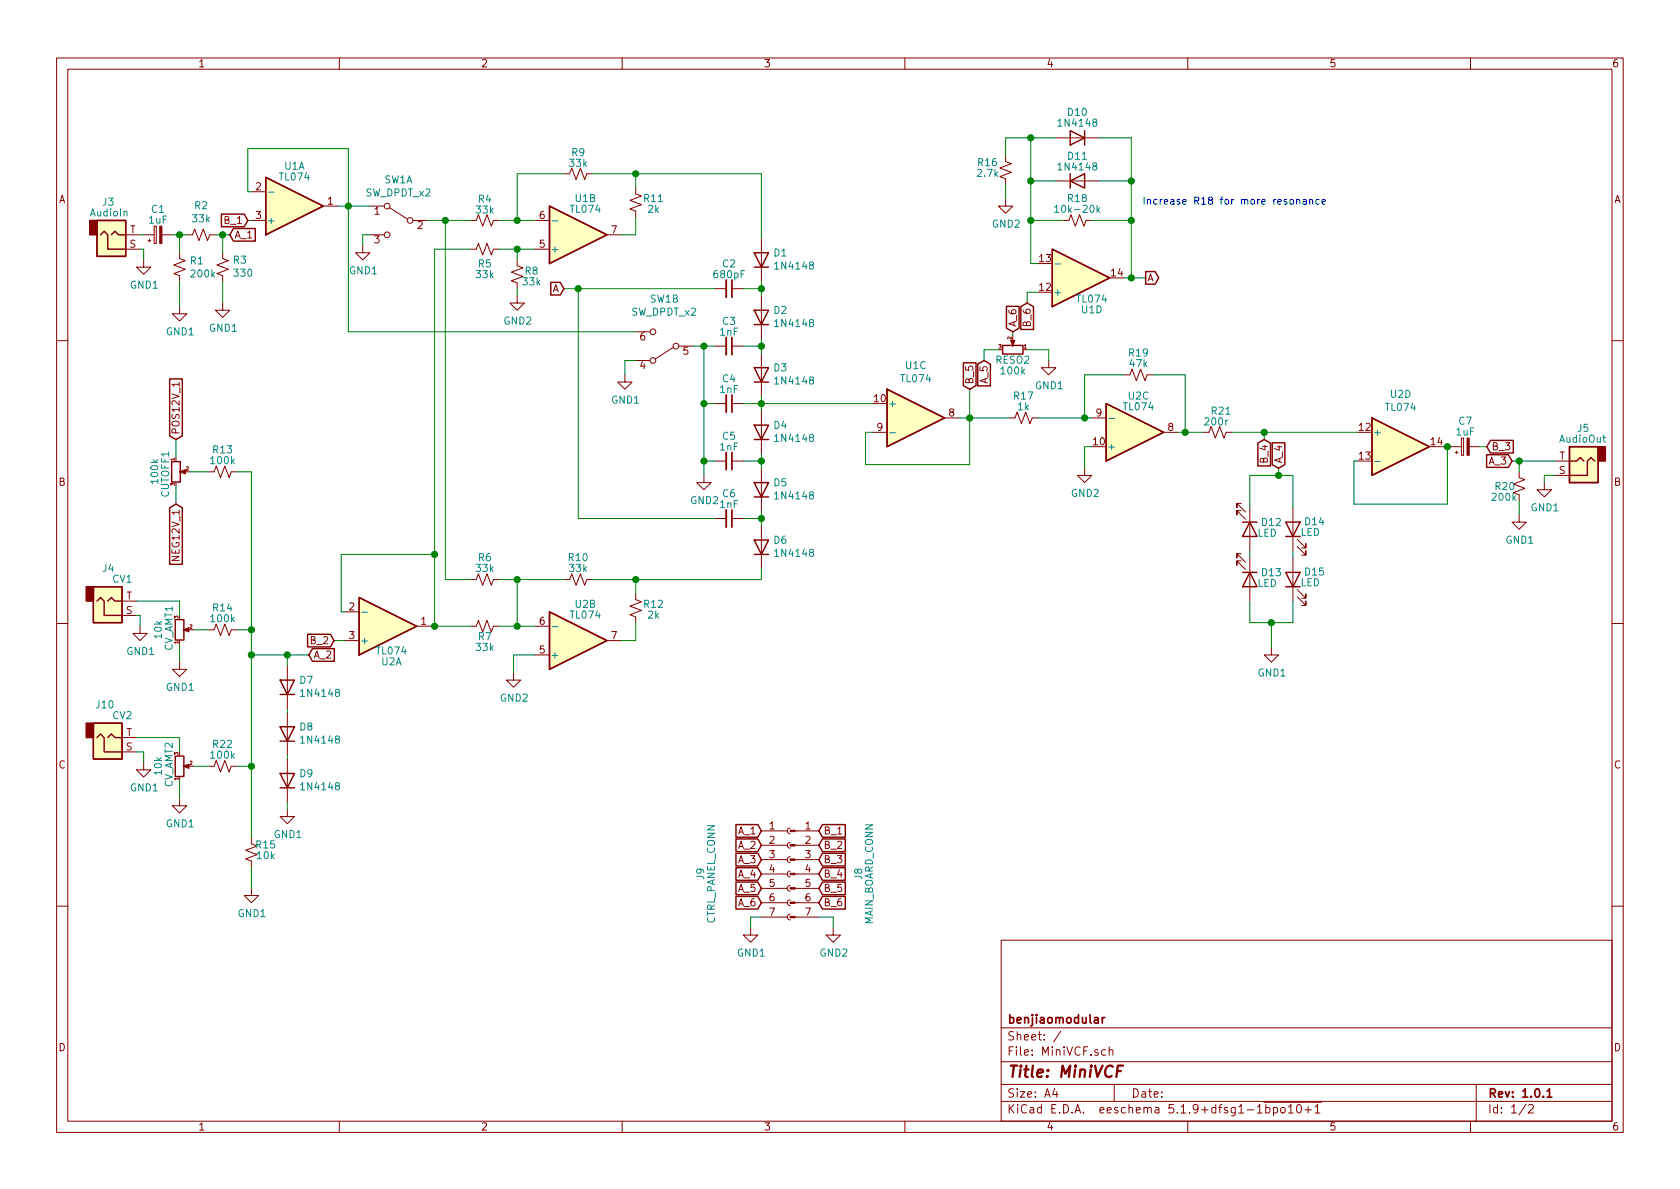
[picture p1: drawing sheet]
<svg xmlns="http://www.w3.org/2000/svg" width="297mm" height="210mm" viewBox="0 0 297 210" stroke-linecap="round" stroke-linejoin="round" font-family="sans-serif">
<g fill="none" stroke="#840000" stroke-width=".18">
<path d="M10 10.3h277v189.9h-277zM12 12.2h273v186.1h-273zM60 10.3v1.9M110 10.3v1.9M160 10.3v1.9M210 10.3v1.9M260 10.3v1.9M27.3 40h.3v3h-.3zM44.4 39h2.6M44.4 33.9h2.6M57.1 36.4h2.6M65.4 36.4h2.5"/>
<path d="M68.8 36.7l3.2 2M73 39h2.6M83.2 39h1l.4-1 .7 2 .8-2 .8 2 .3-1h1.1M94.6 39h2.6M99.7 30.7h1l.4-1 .8 2 .7-2 .8 2 .4-1h1M112.4 33.3v1l1 .4-2 .7 2 .8-2 .8 1 .3v1M177.8 35.2v1.2h1.3l-1.3 1.3-1.3-1.3h1.3M177.8 27.6v1l1 .4-2 .7 2 .8-2 .7 1 .4v1M186.7 24.4h7.6M186.7 32h7.6M188 39h1l.4-1 .7 2 .8-2 .7 2 .4-1h1M22.2 44.1h2.6"/>
<path d="M22.2 41.5h2.6M25.4 46v1.2h1.3l-1.3 1.3-1.3-1.3h1.3M25.4 41.5h1.9M26.2 42.5h.5M26.4 42.3v.5M28.6 41.5h1.9M31.7 44.7v1l1.1 .4-2.1 .8 2.1 .7-2.1 .8 1 .4v1M31.7 54.2v1.3h1.3l-1.3 1.3-1.2-1.3h1.2M33 41.5h1l.4-1 .8 2 .7-2 .8 2 .4-1h1M39.4 53.6v1.3h1.2l-1.2 1.2-1.3-1.2h1.3M39.4 44.7v1l1 .4-2 .8 2 .7-2 .8 1 .4v1M64.1 43.4v1.3h1.3l-1.3 1.3-1.2-1.3h1.2"/>
<path d="M65.4 41.5h2.5M83.2 44.1h1l.4-1.1 .7 2.1 .8-2.1 .8 2.1 .3-1h1.1M91.4 52.3v1.3h1.3l-1.3 1.3-1.2-1.3h1.2M91.4 46v1l1.1 .4-2.1 .7 2.1 .8-2.1 .8 1 .3v1M94.6 44.1h2.6M107.3 41.5h2.6M112.4 58.7h2.5M126.4 51h2M129.4 51h2M134.6 42.2v7.6M134.6 52.3v7.6M10 60.2h2"/>
<path d="M31.7 67.6v.7M110.5 66.3v1.3h1.3l-1.3 1.2-1.3-1.2h1.3M112.4 63.7h2.5M119 61.5l-3.2 2M120 61.2h2.6M126.4 61.2h2M126.4 71.4h2M129.4 61.2h2M129.4 71.4h2M134.6 62.5v7.6M134.6 72.6v7.7M154.3 76.4h2.5"/>
<path d="M167 73.9h2.5M178.4 73.9h1.1l.3-1 .8 2 .8-2 .7 2 .4-1h1M185.4 63.7v1.3h1.3l-1.3 1.3-1.3-1.3h1.3M193 73.9h2.6M198.8 66.3h1l.4-1 .7 2 .8-2 .7 2 .4-1h1M205.7 76.4h2.6M212.7 76.4h1l.4-1 .8 2.1 .7-2.1 .8 2.1 .4-1.1h1M256.5 79h1.9M257.6 79.8v.5M258.4 77.5h.4v3h-.4zM259.8 79h1.8M285 60.2h2"/>
<path d="M36.8 83.4h1l.4-1 .8 2 .8-2 .7 2 .4-1h1M124.5 84.1v1.2h1.2l-1.2 1.3-1.3-1.3h1.3M126.4 81.5h2M126.4 91.7h2M129.4 81.5h2M129.4 91.7h2M134.6 82.8v7.6M134.6 93v7.6M191.8 82.8v1.3h1.2l-1.2 1.2-1.3-1.2h1.3M219.5 89h-.8v.8v-.8l1.5 1.5M219.5 90.3h-.8v.8v-.8l1.5 1.5M219.5 97.9h-.8v.8v-.8l1.5 1.5"/>
<path d="M219.5 99.2h-.8v.7v-.7l1.5 1.5M221 89.8v7.6M221 98.7v7.6M228.6 89.8v7.6M228.6 98.7v7.6M229.4 96.6l1.5 1.6v-.8v.8h-.8M229.4 95.4l1.5 1.5v-.8v.8h-.8M257.3 80h.5M268.6 91.1v1.2h1.3l-1.3 1.3-1.3-1.3h1.3M268.6 83.4v1l1 .4-2 .8 2 .8-2 .7 1 .4v1M273 85.3v1.3h1.3l-1.3 1.3-1.2-1.3h1.2M275 84.1h2.5"/>
<path d="M275 81.5h2.5M10 110.3h2M21.6 108.8h2.5M21.6 106.3h2.5M24.8 110.7v1.3h1.2l-1.2 1.3-1.3-1.3h1.3M31.7 117.1v1.3h1.3l-1.3 1.2-1.2-1.2h1.2M36.8 111.4h1l.4-1 .8 2 .8-2 .7 2 .4-1h1M50.8 117.7v7.6M61 113.3h2.5M61 108.2h2.5M73.7 110.7h2.5M83.2 102.5h1l.4-1 .7 2 .8-2 .8 2 .3-1h1.1"/>
<path d="M83.2 110.7h1l.4-1 .7 2.1 .8-2.1 .8 2.1 .3-1.1h1.1M90.8 119v1.3h1.3l-1.3 1.2-1.3-1.2h1.3M94.6 115.8h2.6M94.6 110.7h2.6M99.7 102.5h1l.4-1 .8 2 .7-2 .8 2 .4-1h1M107.3 113.3h2.6M112.4 105v1l1 .4-2 .8 2 .7-2 .8 1 .4v1M224.8 114.5v1.3h1.3l-1.3 1.3-1.3-1.3h1.3M229.4 105.5l1.5 1.6v-.8v.8h-.8M229.4 104.3l1.5 1.5v-.8v.8h-.8M285 110.3h2M21.6 133h2.5"/>
<path d="M21.6 130.4h2.5M25.4 134.9v1.2h1.3l-1.3 1.3-1.3-1.3h1.3M36.8 135.5h1l.4-1 .8 2 .8-2 .7 2 .4-1h1M50.8 126v7.6M50.8 134.2v7.7M31.7 141.2v1.3h1.3l-1.3 1.3-1.2-1.3h1.2M44.4 157.1v1.3h1.3l-1.3 1.2-1.2-1.2h1.2M44.4 148.2v1l1.1 .4-2.1 .8 2.1 .7-2.1 .8 1 .4v1M50.8 143.1v1.3h1.3l-1.3 1.3-1.3-1.3h1.3M134.6 159.6h4.6M134.6 157.1h4.6M134.6 154.6h4.6"/>
<path d="M134.6 152h4.6M134.6 149.5h4.6M134.6 146.9h4.6M139.7 159.1l-.3 .1-.2 .4 .1 .3 .4 .2M139.7 156.6l-.3 .1-.2 .3 .1 .4 .4 .2M139.7 154l-.3 .1-.2 .4 .1 .4 .4 .2M139.7 151.5l-.3 .1-.2 .3 .1 .4 .4 .2M139.7 149l-.3 .1-.2 .3 .1 .4 .4 .2M139.7 146.4l-.3 .1-.2 .4 .1 .3 .4 .2M140.6 159.6h4.2M140.6 157.1h4.2M140.6 154.6h4.2"/>
<path d="M140.6 152h4.2M140.6 149.5h4.2M140.6 146.9h4.2M10 160.2h2M132.7 164.1v1.2h1.3l-1.3 1.3-1.3-1.3h1.3M134.6 162.2h4.6M139.7 161.7l-.3 .1-.2 .3 .1 .4 .4 .2M140.6 162.2h4.2M147.3 164.1v1.2h1.3l-1.3 1.3-1.3-1.3h1.3M177 166.3h108v32h-108zM285 160.2h2M60 198.3v1.9"/>
<path d="M110 198.3v1.9M160 198.3v1.9M177 194.8h108M177 191.8h108M177 187.8h108M177 181.8h108M186.5 192.5l-.4 1h1M186.8 193v1M187.6 182.3l-1.3 2M195.5 185.7l-.5-.1-.2 .3v.6l.2 .1 .5-.1M196.1 185.7h.1a.37 .37 0 0 1 .6 .1v.8M196.1 185.1v1.5"/>
<path d="M197 191.8v3M210 198.3v1.9M222.3 196.8h.9M223.4 194.9h10.3M223.8 195.9l.4-.1 .3 .3v.6l-.3 .1-.4-.1M223.8 195.3v1.5M225.2 195.9l.4-.1 .3 .3-.1 .6-.2 .1-.4-.1M225.2 195.8v1.5M226.5 196l.2-.2 .5 .2v.5l-.1 .2-.4 .1-.2-.1zM227.8 195.8l.4-.5v1.5M227.8 196.8h.9M229.4 195.4l.2-.1a.8 .8 0 0 1 .5 .8 .8 .8 0 0 1-.5 .7 1 1 0 0 1-.2-1.4z"/>
<path d="M230.7 196.3h1.2M231.3 195.7v1.1M232.5 195.8l.4-.5v1.5M232.5 196.8h.9M260 198.3v1.9M261 191.8v6.5M269.8 195.2l-1.2 2M270.3 195.5l.2-.2h.3l.3 .5-.9 1h.9"/>
<circle cx="68.5" cy="36.4" r=".51"/>
<circle cx="72.5" cy="39" r=".51"/>
<circle cx="68.5" cy="41.5" r=".51"/>
<circle cx="115.4" cy="58.7" r=".51"/>
<circle cx="115.4" cy="63.7" r=".51"/>
<circle cx="119.5" cy="61.2" r=".51"/>
</g>
<path d="M129.4 49.5v3.1M129.4 59.7v3M129.4 69.8v3.1M129.4 80v3.1M129.4 90.2v3M194.9 179.9v1M195.3 179.9l-.3 .1-.1 .2M273.5 193l.5-.5v1.5M273.5 194h.9" fill="none" stroke="#840000" stroke-width=".3"/>
<path d="M197.5 189.4h.7M198.6 188.4h-1l-.2 2" fill="none" stroke="#840000" stroke-width=".41"/>
<g fill="none" stroke="#840000" stroke-width=".25">
<path d="M17.1 39h5.1v6.3h-5.1zM39.1 37.9h4.1l.6 1.1-.6 1.1h-4.1zM47 31.4l10.1 5-10.1 5.1zM97.2 36.4l10.1 5.1-10.1 5.1zM189.2 23.1l2.6 1.3-2.6 1.2zM189.2 32l2.6-1.3v2.6zM189.2 30.7v2.6M191.8 23.1v2.5M17.8 41.5l.6-.6 .6 .6v2.6h3.2M19.7 41.5l.6-.6 .7 .6h1.2M41.3 40.4h3.8v2.2h-3.8l-.7-1.1zM97.4 49.9h1.7l.6 1.1-.6 1.2h-1.7z"/>
<path d="M133.3 54.9h2.6l-1.3 2.5zM133.3 44.7h2.6l-1.3 2.5zM133.3 57.4h2.6M133.3 47.2h2.6M178 54.2h2.2v3.8l-1.1 .7-1.1-.7zM180.5 54.2l1.1-.6 1.1 .6v4.1h-2.2zM186.1 44.1l10.1 5-10.1 5.1zM202.6 48h1.6l.7 1.1-.7 1.2h-1.6zM30 67h2.2v10.1l-1.1 .6-1.1-.6zM133.3 65h2.6l-1.3 2.6zM133.3 75.2h2.6l-1.3 2.5zM133.3 67.6h2.6"/>
<path d="M133.3 77.7h2.6M156.8 68.8l10.2 5.1-10.2 5.1zM170.3 64.2h2.3v4l-1.2 .6-1.1-.6zM172.9 64.4l1.1-.7 1.1 .7v3.8h-2.2zM177.3 61.1h3.6v1.5h-3.6zM195.6 71.4l10.1 5-10.1 5.1zM222.4 78.4l1.1-.7 1.1 .7v4h-2.2zM224.9 78.3h2.3v3.9l-1.1 .6-1.2-.6zM242.6 73.9l10.1 5.1-10.1 5.1zM263.5 77.9h4.1v2.2h-4.1l-.6-1.1zM277.5 79h5.1v6.3h-5.1zM30 89.8l1.1-.7 1.1 .7v10h-2.2z"/>
<path d="M30.4 81.6h1.5v3.6h-1.5zM133.3 85.3h2.6l-1.3 2.6zM133.3 95.5h2.6l-1.3 2.5zM133.3 87.9h2.6M133.3 98h2.6M219.7 92.3h2.5M221 92.3l1.2 2.6h-2.5zM227.3 92.3h2.6l-1.3 2.6zM227.3 94.9h2.6M262.8 80.4h3.9l.6 1.1-.6 1.1h-3.9zM277.5 81.5h1.3l.6-.6 .6 .6M281.9 81.5l-.6-.6-.6 .6v2.6h-3.2"/>
<path d="M16.5 103.8h5.1v6.3h-5.1zM17.1 106.3l.7-.6 .6 .6v2.5h3.2M19 106.3l.7-.6 .6 .6h1.3M31 109.6h1.5v3.6h-1.5zM54.4 112.2h4l.7 1.1-.7 1.1h-4zM55.2 114.7h3.9v2.2h-3.9l-.6-1.1zM63.5 105.7l10.2 5-10.2 5.1zM97.2 108.2l10.1 5.1-10.1 5.1zM219.7 101.2h2.5M221 101.2l1.2 2.6h-2.5zM227.3 101.2h2.6l-1.3 2.6zM227.3 103.8h2.6"/>
<path d="M16.5 127.9h5.1v6.3h-5.1zM17.1 130.4l.7-.6 .6 .6v2.6h3.2M19 130.4l.7-.6 .6 .6h1.3M31 133.7h1.5v3.6h-1.5zM49.5 136.8h2.6l-1.3 2.5zM49.5 128.5h2.6l-1.3 2.6zM49.5 120.3h2.6l-1.3 2.5zM49.5 139.3h2.6M49.5 131.1h2.6M49.5 122.8h2.6M130.1 145.8h3.9l.6 1.1-.6 1.2h-3.9zM130.1 148.4h3.9l.6 1.1-.6 1.1h-3.9z"/>
<path d="M130.1 150.9h3.9l.6 1.1-.6 1.1h-3.9zM130.1 153.4h3.9l.6 1.2-.6 1.1h-3.9zM130.1 158.5h3.9l.6 1.1-.6 1.2h-3.9zM130.1 156h3.9l.6 1.1-.6 1.1h-3.9zM145.4 145.8h4.1v2.3h-4.1l-.6-1.2zM145.4 158.5h4.1v2.3h-4.1l-.6-1.2zM145.4 156h4.1v2.2h-4.1l-.6-1.1zM145.4 153.4h4.1v2.3h-4.1l-.6-1.1zM145.4 150.9h4.1v2.2h-4.1l-.6-1.1zM145.4 148.4h4.1v2.2h-4.1l-.6-1.1z"/>
</g>
<g fill="#840000" stroke="#840000" stroke-width=".18">
<path d="M32.4 111.4l1-.4v.8l-1-.4h.2z"/>
<path d="M28.2 40h.4v3h-.4z"/>
<path d="M32.4 135.5l1-.4v.8l-1-.4h.2z"/>
<path d="M31.7 83.4l1.1-.3v.7l-1.1-.4h.3z"/>
<path d="M139.7 162h.9v.3h-.9z"/>
<path d="M139.7 159.5h.9v.3h-.9z"/>
<path d="M139.7 157h.9v.2h-.9z"/>
<path d="M139.7 154.4h.9v.3h-.9z"/>
<path d="M139.7 151.9h.9v.2h-.9z"/>
<path d="M139.7 149.3h.9v.3h-.9z"/>
<path d="M139.7 146.8h.9v.3h-.9z"/>
<path d="M259.4 77.5h.4v3h-.4z"/>
<path d="M178.7 60.2h.8l-.4 1v-.2v.2z"/>
</g>
<g fill="#ffffc2" stroke="#ffffc2" stroke-width=".18">
<path d="M17.1 39h5.1v6.3h-5.1z"/>
<path d="M16.5 127.9h5.1v6.3h-5.1z"/>
<path d="M47 31.4l10.1 5-10.1 5.1z"/>
<path d="M16.5 103.8h5.1v6.3h-5.1z"/>
<path d="M277.5 79h5.1v6.3h-5.1z"/>
<path d="M156.8 68.8l10.2 5.1-10.2 5.1z"/>
<path d="M97.2 108.2l10.1 5.1-10.1 5.1z"/>
<path d="M186.1 44.1l10.1 5-10.1 5.1z"/>
<path d="M195.6 71.4l10.1 5-10.1 5.1z"/>
<path d="M242.6 73.9l10.1 5.1-10.1 5.1z"/>
<path d="M63.5 105.7l10.2 5-10.2 5.1z"/>
<path d="M97.2 36.4l10.1 5.1-10.1 5.1z"/>
</g>
<g fill="#840000" stroke="#840000" stroke-width=".25">
<path d="M15.9 39h1.2v2.5h-1.2z"/>
<path d="M15.2 127.9h1.3v2.5h-1.3z"/>
<path d="M15.2 103.8h1.3v2.5h-1.3z"/>
<path d="M282.6 79h1.2v2.5h-1.2z"/>
</g>
<g fill="none" stroke="#008484" stroke-width=".18">
<path d="M47.5 34h1M97.6 39.1h1M186.5 36.6l.3-.3v1.3M186.5 37.6h.7M194.1 37.1l.4 .5M194.5 36.7l-.5 .5M186.5 46.7h1M157.3 76.5h1M196.1 74h1M283.4 77.4h.5M283.6 76.9v1.1l.3 .2M243.1 81.6h.9"/>
<path d="M64 108.3h1M97.6 110.8h1"/>
</g>
<path d="M128.4 49.5v3.1M128.4 59.7v3M128.4 69.8v3.1M128.4 80v3.1M128.4 90.2v3" fill="none" stroke="#840000" stroke-width=".33"/>
<g fill="none" stroke="#008400" stroke-width=".18">
<path d="M43.8 39h.6M44.4 33.9h-.6v-7.6h17.8v32.4h50.8M59.7 36.4h5.7M75.6 39h7.6M78.7 39v63.5h4.5M88.3 39h6.3M99.7 30.7h-8.3v8.3M104.8 30.7h29.8v11.5M112.4 38.3v3.2h-2.5M112.4 30.7v2.6M177.8 32.6v2.6M182.2 39h5.8"/>
<path d="M182.2 32h4.5M182.2 24.4v22.2h1.3M186.7 24.4h-8.9v3.2M193 39h7M194.3 24.4h5.7v24.7M194.3 32h5.7M24.8 41.5h.6M24.8 44.1h.6v1.9M30.5 41.5h2.5M31.7 41.5v3.2M31.7 49.8v4.4M38.1 41.5h2.5"/>
<path d="M39.4 41.5v3.2M39.4 49.8v3.8M65.4 41.5h-1.3v1.9M83.2 44.1h-6.4v66.6M88.3 44.1h6.3M91.4 44.1v1.9M91.4 51v1.3M99.7 51h26.7M102.2 51v40.7h24.2M131.4 51h3.2M134.6 49.8v2.5M134.6 59.9v2.6"/>
<path d="M179.1 58.7v.6M183.5 51.7h-1.9v1.9M198.8 49.1h3.8M31.1 77.7v3.2M112.4 63.7h-1.9v2.6M122.6 61.2h3.8M124.5 71.4h1.9M124.5 61.2v22.9M131.4 61.2h3.2M131.4 71.4h22.9M134.6 70.1v2.5M169.5 73.9h8.9"/>
<path d="M171.4 68.8v13.4h-18.4v-5.8h1.3M176.5 61.8h-2.5v1.9M181.6 61.8h3.8v1.9M183.5 73.9h9.5M193 79h-1.2v3.8M198.8 66.3h-7v7.6M203.8 66.3h5.7v10.1M208.3 76.4h4.4M217.8 76.4h22.2M223.5 76.4v1.3M255.3 79h1.2M255.9 79v10.1h-16.5v-7.6h.6"/>
<path d="M261.6 79h1.3M31.1 86v3.1M33.7 83.4h3.1M41.9 83.4h2.5v64.8M76.8 98h-16.5v10.2h.7M124.5 81.5h1.9M131.4 81.5h3.2M131.4 91.7h3.2M134.6 80.3v2.5M134.6 90.4v2.6M221 89.8v-5.7h7.6v5.7M221 97.4v1.3"/>
<path d="M226.1 82.8v1.3M228.6 97.4v1.3M267.3 81.5h7.7M268.6 81.5v1.9M268.6 88.5v2.6M275 84.1h-2v1.2M24.1 108.8h.7v1.9M24.1 106.3h7.6v2.5M31.7 113.9v3.2M34.3 111.4h2.5M41.9 111.4h2.5M44.4 115.8h10.2"/>
<path d="M50.8 115.8v1.9M59.1 113.3h1.9M76.2 110.7h7M88.3 110.7h6.3M88.3 102.5h11.4M91.4 102.5v8.2M94.6 115.8h-3.8v3.2M112.4 110.1v3.2h-2.5M112.4 102.5v2.5M134.6 100.6v1.9h-29.8M221 106.3v3.8h7.6v-3.8M224.8 110.1v4.4"/>
<path d="M24.1 133h1.3v1.9M24.1 130.4h7.6v2.6M31.7 138v3.2M34.3 135.5h2.5M41.9 135.5h2.5M50.8 125.3v.7M50.8 133.6v.6M44.4 153.3v3.8M50.8 141.9v1.2M134.6 162.2h-1.9v1.9M144.8 162.2h2.5v1.9"/>
</g>
<path d="M229.3 35.4l.1-.1h.3l.1 .8M229.3 35.3v.8M230.4 35.3h.5l.1 .8M231 35.6h-.5l-.1 .2 .1 .3h.5M231.6 35.4l.1-.1h.4v.8M231.6 35.3v.8M233.2 35.3h-.3l-.2 .2 .1 .6h.4M233.8 35.7l.5-.1v-.3h-.4l-.1 .2v.6h.5" fill="none" stroke="#0000c2" stroke-width=".18"/>
<g fill="#008400" stroke="#008400" stroke-width=".25">
<circle cx="124.5" cy="61.2" r=".51"/>
<circle cx="182.2" cy="39" r=".51"/>
<circle cx="191.8" cy="73.9" r=".51"/>
<circle cx="76.8" cy="98" r=".51"/>
<circle cx="224.8" cy="110.1" r=".51"/>
<circle cx="200" cy="49.1" r=".51"/>
<circle cx="61.6" cy="36.4" r=".51"/>
<circle cx="91.4" cy="110.7" r=".51"/>
<circle cx="91.4" cy="44.1" r=".51"/>
<circle cx="255.9" cy="79" r=".51"/>
<circle cx="200" cy="39" r=".51"/>
<circle cx="44.5" cy="111.4" r=".51"/>
<circle cx="268.6" cy="81.5" r=".51"/>
<circle cx="182.2" cy="32" r=".51"/>
<circle cx="209.6" cy="76.4" r=".51"/>
<circle cx="182.2" cy="24.4" r=".51"/>
<circle cx="91.4" cy="39" r=".51"/>
<circle cx="200" cy="32" r=".51"/>
<circle cx="78.7" cy="39" r=".51"/>
<circle cx="134.6" cy="51" r=".51"/>
<circle cx="134.6" cy="91.7" r=".51"/>
<circle cx="134.6" cy="71.4" r=".51"/>
<circle cx="124.5" cy="81.5" r=".51"/>
<circle cx="112.4" cy="30.7" r=".51"/>
<circle cx="223.5" cy="76.4" r=".51"/>
<circle cx="134.6" cy="61.2" r=".51"/>
<circle cx="124.5" cy="71.4" r=".51"/>
<circle cx="44.5" cy="115.8" r=".51"/>
<circle cx="39.4" cy="41.5" r=".51"/>
<circle cx="44.5" cy="135.5" r=".51"/>
<circle cx="112.4" cy="102.5" r=".51"/>
<circle cx="226.1" cy="84.1" r=".51"/>
<circle cx="102.2" cy="51" r=".51"/>
<circle cx="50.8" cy="115.8" r=".51"/>
<circle cx="91.4" cy="102.5" r=".51"/>
<circle cx="31.8" cy="41.5" r=".51"/>
<circle cx="76.8" cy="110.7" r=".51"/>
<circle cx="134.6" cy="81.5" r=".51"/>
<circle cx="171.5" cy="73.9" r=".51"/>
</g>
<text font-size="2.8" fill="#840000" x="178" y="190.5">Title: MiniVCF</text>
<g font-size="2.1" fill="#840000">
<text x="178" y="184">Sheet: /</text>
<text x="178" y="181">benjiaomodular</text>
<text x="178" y="186.7">File: MiniVCF.sch</text>
<text x="178" y="196.9">KiCad E.D.A. eeschema 5.1.9+dfsg1-1bpo10+1</text>
<text x="178" y="194.1">Size: A4</text>
<text x="200" y="194.1">Date:</text>
<text x="263" y="194.1">Rev: 1.0.1</text>
<text x="263" y="196.9">Id: 1/2</text>
</g>
<g font-size="1.8" fill="#840000">
<text x="35" y="11.9">1</text>
<text x="85" y="11.9">2</text>
<text x="135" y="11.9">3</text>
<text x="185" y="11.9">4</text>
<text x="235" y="11.9">5</text>
<text x="285" y="11.9">6</text>
<text x="10.4" y="35.9">A</text>
<text x="45.2" y="33.6">2</text>
<text x="285.4" y="35.9">A</text>
<text x="23" y="41.3">T</text>
<text x="39.8" y="39.6">B_1</text>
<text x="45.2" y="38.7">3</text>
<text x="57.9" y="36.2">1</text>
<text x="66.2" y="38">1</text>
<text x="73.8" y="40.5">2</text>
<text x="95.4" y="38.7">6</text>
<text x="108.1" y="41.3">7</text>
<text x="22.9" y="43.8">S</text>
<text x="41.4" y="42.2">A_1</text>
<text x="66.2" y="43">3</text>
<text x="95.4" y="43.8">5</text>
<text x="183.8" y="46.3">13</text>
<text x="97.6" y="51.7">A</text>
<text x="183.8" y="51.4">12</text>
<text x="196.5" y="48.9">14</text>
<text x="202.8" y="49.8">A</text>
<text x="179.7" y="57.9" transform="rotate(-90 179.7 57.9)">A_6</text>
<text x="182.2" y="57.6" transform="rotate(-90 182.2 57.6)">B_6</text>
<text x="113.2" y="65.3">4</text>
<text x="113.2" y="60.2">6</text>
<text x="120.8" y="62.7">5</text>
<text x="154.6" y="71.1">10</text>
<text x="172.1" y="68" transform="rotate(-90 172.1 68)">B_5</text>
<text x="174.6" y="67.8" transform="rotate(-90 174.6 67.8)">A_5</text>
<text x="31.7" y="76.9" transform="rotate(-90 31.7 76.9)">POS12V_1</text>
<text x="155.1" y="76.2">9</text>
<text x="167.8" y="73.7">8</text>
<text x="193.8" y="73.7">9</text>
<text x="206.5" y="76.2">8</text>
<text x="240.3" y="76.2">12</text>
<text x="193.3" y="78.7">10</text>
<text x="224.2" y="81.8" transform="rotate(-90 224.2 81.8)">B_4</text>
<text x="226.7" y="82" transform="rotate(-90 226.7 82)">A_4</text>
<text x="240.3" y="81.3">13</text>
<text x="253" y="78.7">14</text>
<text x="263.3" y="82.2">A_3</text>
<text x="263.7" y="79.6">B_3</text>
<text x="275.6" y="83.8">S</text>
<text x="275.7" y="81.3">T</text>
<text x="10.4" y="85.9">B</text>
<text x="285.4" y="85.9">B</text>
<text x="31.7" y="98.9" transform="rotate(-90 31.7 98.9)">NEG12V_1</text>
<text x="22.3" y="106">T</text>
<text x="61.7" y="107.9">2</text>
<text x="22.3" y="108.6">S</text>
<text x="55" y="113.9">B_2</text>
<text x="61.7" y="113">3</text>
<text x="74.4" y="110.5">1</text>
<text x="95.4" y="110.5">6</text>
<text x="108.1" y="113">7</text>
<text x="55.4" y="116.5">A_2</text>
<text x="95.4" y="115.6">5</text>
<text x="22.3" y="130.2">T</text>
<text x="10.4" y="135.9">C</text>
<text x="22.3" y="132.7">S</text>
<text x="285.4" y="135.9">C</text>
<text x="130.6" y="147.6">A_1</text>
<text x="136" y="146.7">1</text>
<text x="136" y="149.2">2</text>
<text x="142.4" y="146.7">1</text>
<text x="142.4" y="149.2">2</text>
<text x="145.6" y="147.6">B_1</text>
<text x="130.6" y="150.1">A_2</text>
<text x="130.6" y="152.6">A_3</text>
<text x="130.6" y="155.2">A_4</text>
<text x="136" y="151.8">3</text>
<text x="136" y="154.3">4</text>
<text x="142.4" y="151.8">3</text>
<text x="142.4" y="154.3">4</text>
<text x="145.6" y="155.2">B_4</text>
<text x="145.6" y="152.6">B_3</text>
<text x="145.6" y="150.1">B_2</text>
<text x="130.6" y="160.3">A_6</text>
<text x="130.6" y="157.7">A_5</text>
<text x="136" y="156.8">5</text>
<text x="136" y="159.4">6</text>
<text x="136" y="161.9">7</text>
<text x="142.4" y="156.8">5</text>
<text x="142.4" y="159.4">6</text>
<text x="142.4" y="161.9">7</text>
<text x="145.6" y="160.3">B_6</text>
<text x="145.6" y="157.7">B_5</text>
<text x="10.4" y="185.9">D</text>
<text x="285.4" y="185.9">D</text>
<text x="35" y="199.9">1</text>
<text x="85" y="199.9">2</text>
<text x="135" y="199.9">3</text>
<text x="185" y="199.9">4</text>
<text x="235" y="199.9">5</text>
<text x="285" y="199.9">6</text>
</g>
<g font-size="1.8" fill="#008484">
<text x="187.4" y="22.4">1N4148</text>
<text x="188.8" y="20.5">D10</text>
<text x="100.8" y="29.5">33k</text>
<text x="101.1" y="27.6">R9</text>
<text x="173" y="29.4">R16</text>
<text x="188.9" y="28.2">D11</text>
<text x="49.5" y="31.9">TL074</text>
<text x="50.3" y="30">U1A</text>
<text x="64.7" y="34.7">SW_DPDT_x2</text>
<text x="67.9" y="32.4">SW1A</text>
<text x="84.6" y="35.9">R4</text>
<text x="101.8" y="35.7">U1B</text>
<text x="113.9" y="35.7">R11</text>
<text x="172.9" y="31.3">2.7k</text>
<text x="187.4" y="30.1">1N4148</text>
<text x="188.8" y="35.7">R18</text>
<text x="16.1" y="38.3">AudioIn</text>
<text x="18.2" y="36.4">J3</text>
<text x="26.4" y="39.5">1uF</text>
<text x="26.8" y="37.6">C1</text>
<text x="34.1" y="39.3">33k</text>
<text x="34.4" y="37">R2</text>
<text x="47.1" y="39.6">+</text>
<text x="84.3" y="37.8">33k</text>
<text x="101" y="37.6">TL074</text>
<text x="114.6" y="37.6">2k</text>
<text x="175.5" y="40.3">GND2</text>
<text x="187.2" y="37.6">10k-20k</text>
<text x="33.7" y="46.8">R1</text>
<text x="41.3" y="46.6">R3</text>
<text x="84.6" y="47.3">R5</text>
<text x="97.3" y="44.7">+</text>
<text x="127.8" y="47.3">C2</text>
<text x="136.9" y="45.4">D1</text>
<text x="137.3" y="47.7">1N4148</text>
<text x="23.1" y="51">GND1</text>
<text x="33.9" y="49.1">200k</text>
<text x="41.5" y="48.9">330</text>
<text x="61.8" y="48.5">GND1</text>
<text x="84.3" y="49.2">33k</text>
<text x="92.5" y="50.5">33k</text>
<text x="92.9" y="48.6">R8</text>
<text x="114.9" y="53.5">SW1B</text>
<text x="126.4" y="49.2">680pF</text>
<text x="186.2" y="52.3">+</text>
<text x="190.5" y="53.5">TL074</text>
<text x="29.4" y="59.3">GND1</text>
<text x="37.1" y="58.7">GND1</text>
<text x="89.1" y="57.4">GND2</text>
<text x="111.7" y="55.8">SW_DPDT_x2</text>
<text x="127.3" y="59.4">1nF</text>
<text x="127.8" y="57.4">C3</text>
<text x="136.9" y="55.5">D2</text>
<text x="137.3" y="57.8">1N4148</text>
<text x="191.3" y="55.4">U1D</text>
<text x="136.9" y="65.7">D3</text>
<text x="160.2" y="65.3">U1C</text>
<text x="176.1" y="64.3">RESO2</text>
<text x="199.6" y="63">R19</text>
<text x="199.8" y="64.9">47k</text>
<text x="108.2" y="71.4">GND1</text>
<text x="127.3" y="69.5">1nF</text>
<text x="127.8" y="67.6">C4</text>
<text x="137.3" y="68">1N4148</text>
<text x="159.4" y="67.6">TL074</text>
<text x="177.1" y="66.2">100k</text>
<text x="179.3" y="70.7">R17</text>
<text x="183.1" y="68.8">GND1</text>
<text x="199.5" y="70.7">U2C</text>
<text x="245.9" y="70.4">U2D</text>
<text x="127.8" y="77.8">C5</text>
<text x="136.9" y="75.8">D4</text>
<text x="157" y="72">+</text>
<text x="180" y="72.6">1k</text>
<text x="198.8" y="72.6">TL074</text>
<text x="213.2" y="75.2">200r</text>
<text x="214.3" y="73.3">R21</text>
<text x="242.7" y="77.1">+</text>
<text x="245.1" y="72.7">TL074</text>
<text x="257.5" y="77">1uF</text>
<text x="258" y="75.1">C7</text>
<text x="279" y="76.4">J5</text>
<text x="37.4" y="82.1">100k</text>
<text x="37.7" y="80.2">R13</text>
<text x="127.3" y="79.7">1nF</text>
<text x="137.3" y="78.2">1N4148</text>
<text x="195.7" y="79.6">+</text>
<text x="275.8" y="78.3">AudioOut</text>
<text x="28" y="85.4" transform="rotate(-90 28 85.4)">100k</text>
<text x="29.9" y="87.9" transform="rotate(-90 29.9 87.9)">CUTOFF1</text>
<text x="122.1" y="89.1">GND2</text>
<text x="127.3" y="89.8">1nF</text>
<text x="127.8" y="87.9">C6</text>
<text x="136.9" y="86">D5</text>
<text x="137.3" y="88.3">1N4148</text>
<text x="189.5" y="87.9">GND2</text>
<text x="264" y="88.6">200k</text>
<text x="264.4" y="86.7">R20</text>
<text x="222.3" y="94.9">LED</text>
<text x="223.2" y="93">D12</text>
<text x="229.9" y="94.8">LED</text>
<text x="230.8" y="92.9">D14</text>
<text x="270.7" y="90.4">GND1</text>
<text x="18.2" y="101.1">J4</text>
<text x="84.3" y="101.1">33k</text>
<text x="84.6" y="99.2">R6</text>
<text x="100.6" y="99.2">R10</text>
<text x="100.8" y="101.1">33k</text>
<text x="136.9" y="96.2">D6</text>
<text x="137.3" y="98.5">1N4148</text>
<text x="223.2" y="101.9">D13</text>
<text x="230.8" y="101.8">D15</text>
<text x="266.3" y="96.1">GND1</text>
<text x="19.9" y="103">CV1</text>
<text x="101.8" y="107.5">U2B</text>
<text x="113.9" y="107.5">R12</text>
<text x="222.3" y="103.8">LED</text>
<text x="229.9" y="103.7">LED</text>
<text x="28.6" y="112.8" transform="rotate(-90 28.6 112.8)">10k</text>
<text x="37.4" y="110">100k</text>
<text x="37.7" y="108.1">R14</text>
<text x="63.6" y="113.9">+</text>
<text x="84.6" y="113.2">R7</text>
<text x="101" y="109.4">TL074</text>
<text x="114.6" y="109.4">2k</text>
<text x="22.5" y="115.8">GND1</text>
<text x="30.5" y="115.2" transform="rotate(-90 30.5 115.2)">CV_AMT1</text>
<text x="66.7" y="115.7">TL074</text>
<text x="67.5" y="117.6">U2A</text>
<text x="84.3" y="115.1">33k</text>
<text x="97.3" y="116.5">+</text>
<text x="222.5" y="119.6">GND1</text>
<text x="17.1" y="125.3">J10</text>
<text x="29.4" y="122.2">GND1</text>
<text x="53" y="120.9">D7</text>
<text x="53.5" y="123.2">1N4148</text>
<text x="88.5" y="124.1">GND2</text>
<text x="19.9" y="127.2">CV2</text>
<text x="53" y="129.2">D8</text>
<text x="53.5" y="131.5">1N4148</text>
<text x="28.6" y="137" transform="rotate(-90 28.6 137)">10k</text>
<text x="37.4" y="134.2">100k</text>
<text x="37.7" y="132.3">R22</text>
<text x="53" y="137.4">D9</text>
<text x="23.1" y="139.9">GND1</text>
<text x="30.5" y="139.3" transform="rotate(-90 30.5 139.3)">CV_AMT2</text>
<text x="53.5" y="139.7">1N4148</text>
<text x="29.4" y="146.3">GND1</text>
<text x="48.5" y="148.2">GND1</text>
<text x="45.3" y="150">R15</text>
<text x="45.5" y="151.9">10k</text>
<text x="124.5" y="155.5" transform="rotate(-90 124.5 155.5)">J9</text>
<text x="152.5" y="155.5" transform="rotate(-90 152.5 155.5)">J8</text>
<text x="42.1" y="162.2">GND1</text>
<text x="126.4" y="163.5" transform="rotate(-90 126.4 163.5)">CTRL_PANEL_CONN</text>
<text x="154.4" y="163.6" transform="rotate(-90 154.4 163.6)">MAIN_BOARD_CONN</text>
<text x="130.4" y="169.2">GND1</text>
<text x="145" y="169.2">GND2</text>
</g>
<text font-size="1.8" fill="#0000c2" x="201.9" y="36.2">Increase R18 for more resonance</text>
<g font-size=".9" fill="#840000">
<text x="176.6" y="61.6">3</text>
<text x="178.8" y="60" transform="rotate(-90 178.8 60)">2</text>
<text x="181.1" y="61.6">1</text>
<text x="30.9" y="81.4" transform="rotate(-90 30.9 81.4)">1</text>
<text x="32.9" y="83.2">2</text>
<text x="30.9" y="85.9" transform="rotate(-90 30.9 85.9)">3</text>
<text x="31.5" y="113.8" transform="rotate(-90 31.5 113.8)">1</text>
<text x="31.5" y="109.4" transform="rotate(-90 31.5 109.4)">3</text>
<text x="33.6" y="111.1">2</text>
<text x="31.5" y="137.9" transform="rotate(-90 31.5 137.9)">1</text>
<text x="31.5" y="133.5" transform="rotate(-90 31.5 133.5)">3</text>
<text x="33.6" y="135.3">2</text>
</g>
</svg>
